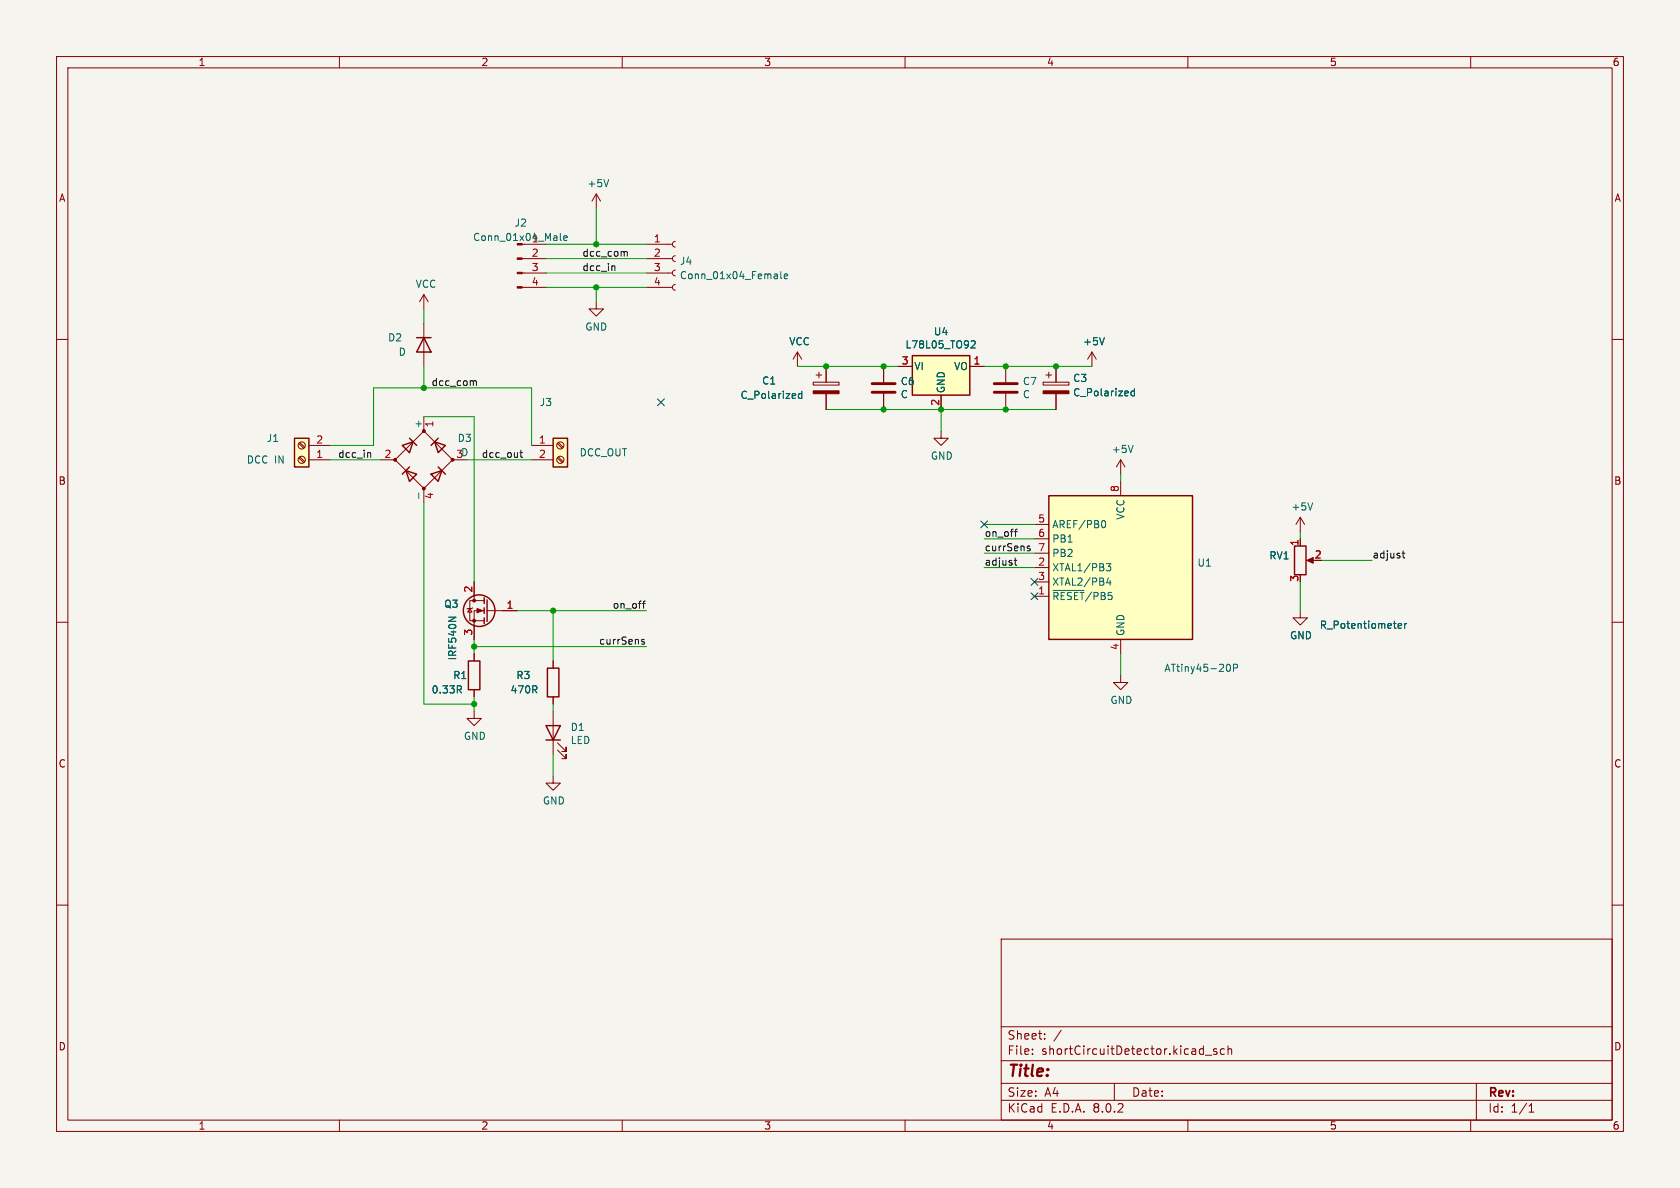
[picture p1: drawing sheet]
<svg xmlns="http://www.w3.org/2000/svg" width="297mm" height="210mm" viewBox="0 0 297 210" stroke-linecap="round" stroke-linejoin="round" font-family="sans-serif">
<path d="M0 0h297v210h-297z" fill="#f5f4ef" stroke="#f5f4ef" stroke-width=".18"/>
<g fill="none" stroke="#840000" stroke-width=".18">
<path d="M10 10h277v190h-277zM12 12h273v186h-273zM60 10v2M110 10v2M160 10v2M210 10v2M260 10v2M10 60h2M74.9 52.1l-.7 1.2M74.9 52.1v2.5M74.9 52.1l.8 1.2M285 60h2"/>
<path d="M10 110h2M285 110h2M10 160h2M285 160h2M177 166h108v32h-108zM60 198v2M110 198v2M160 198v2M177 194.5h108M177 191.5h108M177 187.5h108M177 181.5h108"/>
<path d="M182.5 186.3v.1M182.5 185.5v.1M184.7 183.6v.1M184.7 182.8v.1M187.6 182.1l-1.3 2M197 191.5v3M210 198v2M213.1 186.5h1.1M215.1 185.5l-.4-.1-.2 .2 .1 .2 .5 .2v.3h-.6M216.5 185.5l-.5-.1-.3 .3v.4l.2 .2h.6M217.1 185.5l.2-.1 .4 .1v.9M217.1 184.9v1.5"/>
<path d="M260 198v2M261 191.5v6.5M270.3 196.6h.9M270.3 195.5l.4-.4v1.5"/>
</g>
<path d="M161.3 62.9h10.1v7h-10.1z" fill="#ffffc2"/>
<path d="M161.3 62.9h10.1v7h-10.1z" fill="none" stroke="#840000" stroke-width=".25"/>
<path d="M105.4 34.3l-.8 1.3M105.4 34.3v2.5M105.4 34.3l.8 1.3M143.8 67.6h4.5v.5h-4.5zM144.3 66.3h1M144.8 65.8v1M146 64.8v2.8M146 69.6v2.8M158.7 64.8h2.6M166.4 69.9v2.5M171.4 64.8h2.6M198.1 119.4v1.3h1.3l-1.3 1.2-1.3-1.2h1.3" fill="none" stroke="#840000" stroke-width=".18"/>
<path d="M107.6 31.7l-.4 1.3M141.7 69.2v1.2M141.7 69.6h-.3l-.3 .2 .2 .6h.4M171.8 60.3l.4-.1 .2 .4-.8 .9h.8" fill="none" stroke="#006464" stroke-width=".18"/>
<path d="M143.8 69.1h4.5v.5h-4.5z" fill="#840000" stroke="#840000" stroke-width=".18"/>
<path d="M185.4 87.6h25.4v25.4h-25.4z" fill="#ffffc2"/>
<path d="M185.4 87.6h25.4v25.4h-25.4z" fill="none" stroke="#840000" stroke-width=".25"/>
<g fill="none" stroke="#840000" stroke-width=".18">
<path d="M141 62.2l-.8 1.3M141 62.2v2.6M141 62.2l.7 1.3M177.8 64.8v2.8M177.8 69.6v2.8M182.9 92.7h2.5M182.9 95.3h2.5M182.9 97.8h2.5M198.1 85.1v2.5M182.9 105.4h2.5M182.9 100.3h2.5M182.9 102.9h2.5"/>
<path d="M198.1 113v2.6"/>
</g>
<path d="M194.9 92.1l.1-.1a.68 .68 0 0 1 .5 .7 .68 .68 0 0 1-.5 .6l-.1-.1M195.6 99.6h.8l-.5 .5 .4 .1v.6l-.2 .1-.5-.1M186.2 104.4h5.4M195.9 102.1l-.3 .9h.8M196.2 102.6v.8M217 117.5l.1-.1a.68 .68 0 0 1 .4 .7 .68 .68 0 0 1-.4 .6l-.1-.1M218.1 118.1l.6-.1 .1-.2-.1-.3-.6-.1v1.3" fill="none" stroke="#006464" stroke-width=".18"/>
<path d="M175.8 69.3h4M175.8 67.8h4" fill="none" stroke="#840000" stroke-width=".51"/>
<path d="M97.8 77.5h2.5v5.1h-2.5z" fill="#ffffc2"/>
<path d="M97.8 77.5h2.5v5.1h-2.5zM228.9 96.5h2v5.1h-2zM96.5 128.3h2.6l-1.3 2.5zM96.5 130.8h2.6" fill="none" stroke="#840000" stroke-width=".25"/>
<g fill="none" stroke="#840000" stroke-width=".18">
<path d="M94 78.7h3.8M98.5 78.4l.9 .8M98.7 78.2l.9 .9M156.2 64.8v2.8M156.2 69.6v2.8M94 81.3h3.8M98.5 80.9l.9 .9M98.7 80.8l.9 .8M229.9 95.3v1.2M231.4 99.1h1M97.8 137.2v1.2h1.3l-1.3 1.3-1.3-1.3h1.3M97.8 125.7v7.7"/>
<path d="M98.6 132.6l1.5 1.5v-.7v.7h-.8M98.6 131.3l1.5 1.5v-.7v.7h-.8"/>
<circle cx="99.1" cy="78.7" r=".63"/>
<circle cx="99.1" cy="81.3" r=".63"/>
</g>
<path d="M231 99.1l1.2-.5v1z" fill="#840000" stroke="#840000" stroke-width=".18"/>
<path d="M247.2 110.6l.6-.1-.1-.2-.3-.1-.2 .2v.6h.5M248.3 110.2v.9M248.7 110.2l-.4 .3" fill="none" stroke="#006464" stroke-width=".18"/>
<path d="M154.2 69.3h4M154.2 67.8h4" fill="none" stroke="#840000" stroke-width=".51"/>
<path d="M52.1 77.5h2.5v5.1h-2.5z" fill="#ffffc2"/>
<g fill="none" stroke="#840000" stroke-width=".25">
<path d="M73.7 59.7h2.5M74.9 59.7l1.3 2.5h-2.5zM52.1 77.5h2.5v5.1h-2.5zM71.1 78.7l1.9-.6-.6 1.9zM72.4 77.5l1.3 1.2M76.8 78.1l1.9 .6-1.2 1.3zM77.5 77.5l-1.3 1.2M71.8 83.2l1.9 .6-1.3 1.3zM72.4 82.6l-1.3 1.2M76.2 83.8l1.9-.6-.6 1.9zM77.5 82.6l1.2 1.2M82.8 116.8h2v5.1h-2z"/>
<path d="M85.6 105.7v1M85.6 107.4v1.1M85.6 109.2v1M86.1 106v3.9M96.8 118.1h2v5.1h-2z"/>
<circle cx="84.7" cy="107.9" r="2.79"/>
</g>
<g fill="none" stroke="#840000" stroke-width=".18">
<path d="M74.9 57.2v7.6M92.3 50.8h4.2M92.3 48.3h4.2M92.3 45.7h4.2M92.7 43.2h3.8M105.4 53.3v1.3h1.3l-1.3 1.3-1.3-1.3h1.3M114.3 50.8h4.6M114.3 48.3h4.6M114.3 45.7h4.6M114.3 43.2h4.6M119.4 50.3l-.4 .1-.1 .4 .1 .4 .4 .1M119.4 47.8l-.4 .1-.1 .4 .1 .3 .4 .2"/>
<path d="M119.4 45.2l-.4 .2-.1 .3 .1 .4 .4 .1M119.4 42.7l-.4 .1-.1 .4 .1 .3 .4 .2M52.8 78.4l.9 .8M53 78.2l.9 .9M54.6 78.7h3.8M74.9 73.7v2.5M146 64.8v2.8M146 69.6v2.8M156.2 64.8v2.8M156.2 69.6v2.8M158.7 64.8h2.6M166.4 76.2v1.3h1.2l-1.2 1.2-1.3-1.2h1.3"/>
<path d="M166.4 69.9v2.5M171.4 64.8h2.6M184.4 67.6h4.6v.5h-4.6zM184.9 66.3h1M185.4 65.8v1M186.7 64.8v2.8M186.7 69.6v2.8M193 62.2l-.7 1.3M193 62.2v2.6M193 62.2l.8 1.3M52.8 80.9l.9 .9M53 80.8l.9 .8"/>
<path d="M54.6 81.3h3.8M67.3 81.3h2.5M69.8 81.3l5.1-5.1 5.1 5.1-5.1 5.1zM74.9 86.4v2.5M80 81.3h2.5M198.1 81.3l-.7 1.3M198.1 81.3v2.5M198.1 81.3l.8 1.3M229.9 91.4l-.8 1.3M229.9 91.4v2.6M229.9 95.3v1.2M229.9 91.4l.7 1.3"/>
<path d="M83.1 107.6l.3 .6h-.7zM83.6 107.4l-.2 .2h-.7l-.2 .1M83.8 102.9v3.3M83.8 115.6v1.2M85.6 108h-1.8v5M85.6 106.2h-2.5v3.5h2.5M86.1 108h5.3M97.8 116.8v1.3M229.9 108v1.2h1.2l-1.2 1.3-1.3-1.3h1.3M83.8 125.7v1.3h1.3l-1.3 1.3-1.3-1.3h1.3M83.8 121.9v1.3M97.8 123.2v1.3"/>
<circle cx="53.3" cy="78.7" r=".63"/>
<circle cx="53.3" cy="81.3" r=".63"/>
</g>
<g fill="#840000" stroke="#840000" stroke-width=".18">
<path d="M184.4 69.1h4.6v.5h-4.6z"/>
<path d="M84.3 107.6l1 .4-1 .3z"/>
<path d="M91.4 50.7h.9v.2h-.9z"/>
<path d="M91.4 48.1h.9v.3h-.9z"/>
<path d="M91.4 45.6h.9v.2h-.9z"/>
<circle cx="83.8" cy="109.7" r=".25"/>
<circle cx="83.8" cy="106.2" r=".25"/>
<circle cx="74.9" cy="86.4" r=".25"/>
<circle cx="80" cy="81.3" r=".25"/>
<circle cx="69.8" cy="81.3" r=".25"/>
<circle cx="74.9" cy="76.2" r=".25"/>
</g>
<g fill="none" stroke="#006464" stroke-width=".18">
<path d="M99.1 41.3v1l.1 .2M99.7 42.1l.6-.1-.1-.3h-.4l-.1 .2v.6h.5M138 48v1.1l.2 .2M138.6 48.8l.7-.1-.1-.2-.4-.1-.2 .2 .1 .6h.5M195.2 59.7l-.4 1.3M141.7 69.2v1.2M141.7 69.6h-.3l-.3 .2 .2 .6h.4M171.8 60.3l.4-.1 .2 .4-.8 .9h.8M200.3 78.7l-.4 1.3M200.5 68.7v1.3M200.5 69.2l-.3-.1-.3 .3 .2 .5h.4M74 87.1v1"/>
<path d="M232.1 88.9l-.5 1.3M79.3 109.1h1.3l-1.3 .7M247.2 110.6l.6-.1-.1-.2-.3-.1-.2 .2v.6h.5M248.3 110.2v.9M248.7 110.2l-.4 .3M81.1 121.9l.5 .6M81.5 121.3l.1 .2-.1 .3"/>
</g>
<g fill="none" stroke="#0f0f0f" stroke-width=".18">
<path d="M108.4 47l.3 .2v.6M110.4 44.5h.4l.1 .8M83.7 67.4h.5v.8M92.1 79.6v1.1l.3 .2M65.2 80l.3 .2v.7M91.9 80h.5M179.3 99.1h.5M179.4 94h.4M179.5 98.6v1.1l.3 .2M179.8 93.6l-.3 .1v1.1M181.6 96.8l.5 .3-.1 .3-.4-.1M182.1 96.6l-.3-.1-.2 .2"/>
<path d="M247.9 97.8h.5M248.1 97.4v1.1l.3 .1M113.4 113.3l.6 .3-.2 .3-.4-.1M113.6 106.7h.5M113.9 113.1l-.3-.1-.2 .2M114.1 106.3l-.3 .1v1.1"/>
</g>
<g fill="none" stroke="#009600" stroke-width=".18">
<path d="M105.4 36.8v6.4M74.9 54.6v2.6M96.5 50.8h17.8M96.5 43.2h17.8M96.5 48.3h17.8M96.5 45.7h17.8M105.4 50.8v2.5M58.4 78.7h7.6v-10.1h28v10.1M74.9 73.7h8.9v29.2M74.9 64.8v3.8M141 64.8h17.7M146 72.4h40.7"/>
<path d="M166.4 72.4v3.8M174 64.8h19M58.4 81.3h8.9M74.9 88.9v35.6h8.9M82.5 81.3h11.5M174 95.3h8.9M174 92.7h8.9M174 97.8h8.9M198.1 83.8v1.3M229.9 94v1.3M233.7 99.1h8.9M83.8 113v2.6"/>
<path d="M83.8 114.3h30.5M91.4 108h22.9M97.8 108v8.8M174 100.3h8.9M198.1 115.6v3.8M229.9 102.9v5.1M83.8 123.2v2.5M97.8 124.5v1.2M97.8 133.4v3.8"/>
</g>
<path d="M116.2 70.5l1.2 1.2M117.4 70.5l-1.2 1.2M173.4 92.1l1.2 1.2M174.6 92.1l-1.2 1.2M182.3 102.3l1.2 1.2M182.3 104.8l1.2 1.2M183.5 102.3l-1.2 1.2M183.5 104.8l-1.2 1.2" fill="none" stroke="#000084" stroke-width=".18"/>
<g fill="#009600" stroke="#009600" stroke-width=".18">
<circle cx="83.8" cy="114.3" r=".46"/>
<circle cx="83.8" cy="124.5" r=".46"/>
<circle cx="74.9" cy="68.6" r=".46"/>
<circle cx="105.4" cy="43.2" r=".46"/>
<circle cx="105.4" cy="50.8" r=".46"/>
<circle cx="97.8" cy="108" r=".46"/>
<circle cx="166.4" cy="72.4" r=".46"/>
<circle cx="156.2" cy="72.4" r=".46"/>
<circle cx="156.2" cy="64.8" r=".46"/>
<circle cx="146" cy="64.8" r=".46"/>
<circle cx="177.8" cy="64.8" r=".46"/>
<circle cx="177.8" cy="72.4" r=".46"/>
<circle cx="186.7" cy="64.8" r=".46"/>
</g>
<text font-size="2.8" fill="#840000" x="178" y="190.9">Title:</text>
<g font-size="2.1" fill="#840000">
<text x="178" y="184">Sheet:</text>
<text x="178" y="186.7">File:</text>
<text x="184.1" y="186.7">shortCircuitDetector.kicad_sch</text>
<text x="178" y="196.9">KiCad</text>
<text x="178" y="194.1">Size:</text>
<text x="184.7" y="194.1">A4</text>
<text x="185.7" y="196.9">E.D.A.</text>
<text x="193.3" y="196.9">8.0.2</text>
<text x="200" y="194.1">Date:</text>
<text x="263" y="194.3">Rev:</text>
<text x="263" y="196.9">Id:</text>
<text x="267.1" y="196.9">1/1</text>
</g>
<g font-size="1.8" fill="#840000">
<text x="35" y="11.9">1</text>
<text x="85" y="11.9">2</text>
<text x="135" y="11.9">3</text>
<text x="185" y="11.9">4</text>
<text x="235" y="11.9">5</text>
<text x="285" y="11.9">6</text>
<text x="10.3" y="35.9">A</text>
<text x="285.3" y="35.9">A</text>
<text x="10.3" y="85.9">B</text>
<text x="285.3" y="85.9">B</text>
<text x="10.3" y="135.9">C</text>
<text x="285.3" y="135.9">C</text>
<text x="10.3" y="185.9">D</text>
<text x="285.3" y="185.9">D</text>
<text x="35" y="199.9">1</text>
<text x="85" y="199.9">2</text>
<text x="135" y="199.9">3</text>
<text x="185" y="199.9">4</text>
<text x="235" y="199.9">5</text>
<text x="285" y="199.9">6</text>
</g>
<g font-size="1.8" fill="#006464">
<text x="103.8" y="33.3">+5V</text>
<text x="90.9" y="40.3">J2</text>
<text x="83.5" y="42.8">Conn_01x04_Male</text>
<text x="93.9" y="42.9">1</text>
<text x="120.1" y="47">J4</text>
<text x="73.4" y="51.1">VCC</text>
<text x="120.1" y="49.6">Conn_01x04_Female</text>
<text x="103.4" y="58.6">GND</text>
<text x="165" y="59.5">U4</text>
<text x="68.5" y="60.6">D2</text>
<text x="70.4" y="63.1">D</text>
<text x="139.4" y="61.2">VCC</text>
<text x="160" y="61.8">L78L05_TO92</text>
<text x="161.5" y="65.6">VI</text>
<text x="168.6" y="65.6">VO</text>
<text x="191.4" y="61.2">+5V</text>
<text x="95.3" y="72">J3</text>
<text x="130.8" y="70.7">C_Polarized</text>
<text x="134.6" y="68.2">C1</text>
<text x="159.1" y="68.3">C6</text>
<text x="159.1" y="70.6">C</text>
<text x="167.2" y="69.6" transform="rotate(-90 167.2 69.6)">GND</text>
<text x="180.7" y="68.3">C7</text>
<text x="180.7" y="70.6">C</text>
<text x="189.6" y="67.7">C3</text>
<text x="189.6" y="70.3">C_Polarized</text>
<text x="74.7" y="75.8" transform="rotate(-90 74.7 75.8)">+</text>
<text x="43.5" y="82.1">DCC IN</text>
<text x="47.1" y="78.3">J1</text>
<text x="80.6" y="81">3D</text>
<text x="80.8" y="78.3">D3</text>
<text x="102.4" y="80.9">DCC_OUT</text>
<text x="164.5" y="81.5">GND</text>
<text x="196.5" y="80.3">+5V</text>
<text x="185.9" y="93.6">AREF/PB0</text>
<text x="199" y="92" transform="rotate(-90 199 92)">VCC</text>
<text x="228.2" y="90.4">+5V</text>
<text x="185.9" y="101.2">XTAL1/PB3</text>
<text x="185.9" y="96.1">PB1</text>
<text x="185.9" y="98.7">PB2</text>
<text x="211.6" y="100.4">U1</text>
<text x="224.3" y="99.1">RV1</text>
<text x="78.4" y="107.6">Q3</text>
<text x="185.9" y="106.3">~{RESET}/PB5</text>
<text x="185.9" y="103.7">XTAL2/PB4</text>
<text x="199" y="112.5" transform="rotate(-90 199 112.5)">GND</text>
<text x="228" y="113.2">GND</text>
<text x="233.2" y="111.4">R_Potentiometer</text>
<text x="80.9" y="116.8" transform="rotate(-90 80.9 116.8)">IRF540N</text>
<text x="205.7" y="119">ATtiny45-20P</text>
<text x="76.2" y="122.8">0.33R</text>
<text x="80" y="120.2">R1</text>
<text x="90.2" y="122.8">470R</text>
<text x="91.2" y="120.2">R3</text>
<text x="196.2" y="124.6">GND</text>
<text x="81.9" y="131">GND</text>
<text x="100.8" y="129.4">D1</text>
<text x="100.8" y="131.7">LED</text>
<text x="95.9" y="142.4">GND</text>
</g>
<g font-size="1.8" fill="#a90000">
<text x="93.9" y="45.5">2</text>
<text x="115.5" y="42.9">1</text>
<text x="115.5" y="45.5">2</text>
<text x="93.9" y="48">3</text>
<text x="93.9" y="50.5">4</text>
<text x="115.5" y="48">3</text>
<text x="115.5" y="50.5">4</text>
<text x="159.3" y="64.5">3</text>
<text x="172" y="64.5">1</text>
<text x="166.1" y="71.8" transform="rotate(-90 166.1 71.8)">2</text>
<text x="76.9" y="75.6" transform="rotate(-90 76.9 75.6)">1</text>
<text x="55.8" y="81">1</text>
<text x="55.8" y="78.5">2</text>
<text x="67.9" y="81">2</text>
<text x="95.2" y="78.5">1</text>
<text x="95.2" y="81">2</text>
<text x="76.9" y="88.3" transform="rotate(-90 76.9 88.3)">4</text>
<text x="197.9" y="87.1" transform="rotate(-90 197.9 87.1)">8</text>
<text x="183.4" y="92.5">5</text>
<text x="183.4" y="95">6</text>
<text x="183.4" y="100.1">2</text>
<text x="183.4" y="97.5">7</text>
<text x="229.6" y="96.6" transform="rotate(-90 229.6 96.6)">1</text>
<text x="232.3" y="98.8">2</text>
<text x="83.6" y="104.8" transform="rotate(-90 83.6 104.8)">2</text>
<text x="89.5" y="107.7">1</text>
<text x="183.4" y="105.2">1</text>
<text x="183.4" y="102.6">3</text>
<text x="229.6" y="102.9" transform="rotate(-90 229.6 102.9)">3</text>
<text x="83.6" y="112.5" transform="rotate(-90 83.6 112.5)">3</text>
<text x="197.9" y="115" transform="rotate(-90 197.9 115)">4</text>
</g>
<g font-size="1.8" fill="#0f0f0f">
<text x="102.9" y="45.5">dcc_com</text>
<text x="102.9" y="48">dcc_in</text>
<text x="76.2" y="68.3">dcc_com</text>
<text x="59.7" y="81">dcc_in</text>
<text x="85.1" y="81">dcc_out</text>
<text x="174" y="95">on_off</text>
<text x="174" y="97.5">currSens</text>
<text x="174" y="100.1">adjust</text>
<text x="242.6" y="98.8">adjust</text>
<text x="108.2" y="107.7">on_off</text>
<text x="105.8" y="114">currSens</text>
</g>
</svg>
